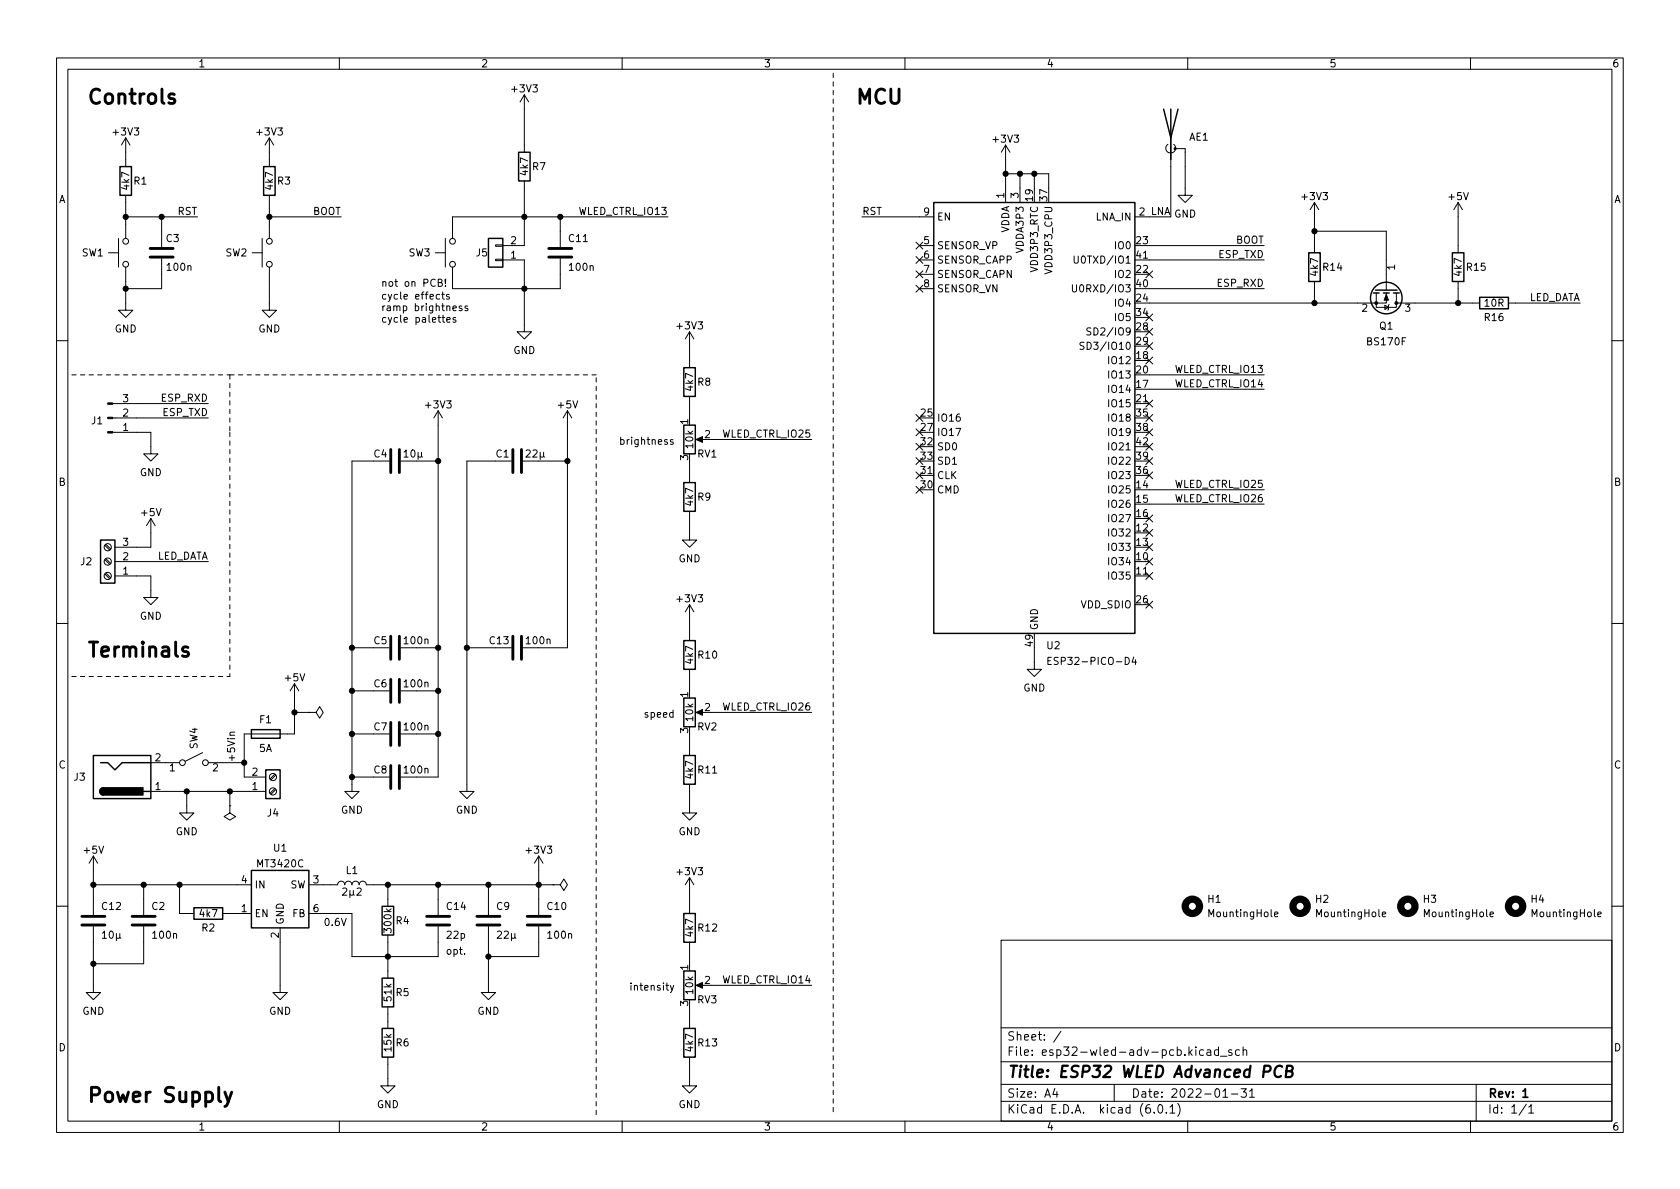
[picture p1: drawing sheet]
<svg xmlns="http://www.w3.org/2000/svg" width="297mm" height="210mm" viewBox="0 0 297 210" stroke-linecap="round" stroke-linejoin="round" font-family="sans-serif">
<g fill="none" stroke="#000" stroke-width=".18">
<path d="M10 10.2h277v190.1h-277zM12 12.2h273v186.1h-273zM60 10.2v2M92.7 16.8v10.1M92.7 16.8l-.8 1.2M92.7 16.8l.8 1.2M110 10.2v2M160 10.2v2M210 10.2v2M260 10.2v2M22.2 38.3h12.7M22.2 24.4v5.1"/>
<path d="M22.2 34.5v7.7M22.2 24.4l-.7 1.2M22.2 24.4l.8 1.2M28.6 38.3v5.4M47.6 38.3h12.7M47.6 24.4v5.1M47.6 34.5v7.7M47.6 24.4l-.7 1.2M47.6 24.4l.8 1.2M92.7 32v11.4h-3.8M99.1 38.3v5.4M118.1 38.3h-38.1v3.9"/>
<path d="M152.4 38.3h12.7M177.8 25.6v10.2M177.8 25.6l-.8 1.3M177.8 25.6l.8 1.3M177.8 30.7h7.6v2.6M180.3 30.7v5.1M182.9 30.7v2.6M207 24.4v13.9h-6.3M207.5 25.5a.85 .85 0 0 1 .1 1.3 .85 .85 0 0 1-1.2 0 .85 .85 0 0 1 .1-1.3M207.8 26.3h1.7v8.2h1.3l-1.3 1.3-1.2-1.3h1.2M232.4 35.8v8.9M232.4 35.8l-.8 1.3"/>
<path d="M232.4 35.8l.8 1.3M257.8 35.8l-.8 1.3M257.8 35.8v8.9M257.8 35.8l.8 1.3M19.2 44.7h1.8M21 42.2v5M22.2 47.2v7.7h1.3l-1.3 1.2-1.2-1.2h1.2M28.6 45.7v5.3h-6.4M44.6 44.7h1.8M46.4 42.2v5M47.6 47.2v7.7h1.3l-1.3 1.2-1.2-1.2h1.2M77 44.7h1.7"/>
<path d="M77.5 50l.5-.1 .2-.2-.1-.2-.6-.1v1.2h.5l.2-.1v-.3l-.3-.2M77.7 52.1h-.3l-.3 .2 .1 .5h.5M78.1 52.1h.5M78.2 56.1h.4M78.3 51.6v1.1l.3 .2M78.3 55.7v1.1l.3 .2M78.7 42.2v5M78.8 50.5v.1M78.8 49.4v.8M79 56.6l.6-.2-.1-.2-.3-.1-.2 .2 .1 .6h.4M79.4 52.1h-.3l-.2 .1 .1 .2 .4 .1v.3h-.5M80.1 54.5l.6-.1-.1-.2-.3-.1-.2 .2v.6h.5"/>
<path d="M80.6 56.2l-.3-.1-.2 .2v.2l.5 .1v.3h-.5M81.7 54.2l-.3-.1-.2 .2v.2l.5 .1v.3h-.5M82.7 54.2l-.3-.1-.2 .2 .1 .2 .4 .1v.3h-.5M87.6 43.3h1.3v.3h-1.3zM87.6 45.8h1.3v.3h-1.3zM88.9 46h3.8v12.7h1.3l-1.3 1.2-1.3-1.2h1.3M99.1 45.7v5.3h-19.1v-3.8M121.9 58.7v6.3M121.9 58.7l-.7 1.2M121.9 58.7l.8 1.2M162 42.8l1.2 1.2M162 45.4l1.2 1.2"/>
<path d="M162 50.4l1.2 1.3M162 47.9l1.2 1.2M162.6 46h2.5M162.6 43.4h2.5M162.6 48.5h2.5M162.6 51h2.5M163.2 42.8l-1.2 1.2M163.2 45.4l-1.2 1.2M163.2 50.4l-1.2 1.3M163.2 47.9l-1.2 1.2M189.6 50.4v1l.3 .2h.3l.1-.2v-1M189.9 45.3v1l.3 .2h.3l.1-.2v-1"/>
<path d="M192.9 58h-.5l-.2 .1v.4l.6 .2 .1 .3-.3 .2h-.4M200.7 46h22.8M202.6 58.1l1.2 1.2M202.6 47.9l1.2 1.2M202.6 55.5l1.2 1.2M203.2 43.4h20.3M203.2 51h20.3M203.8 58.1l-1.2 1.2M203.8 47.9l-1.2 1.2M203.8 55.5l-1.2 1.2M232.4 49.8v3.8M232.4 40.9h12.7v10.4"/>
<path d="M243.3 51.8v2.6h3.6v-2.6M244.9 54l.6 .4-.6 .3zM245.1 51.8v1.8h-41.9M245.6 53.8l-.1 .2v.7l-.1 .2M246.9 53.6h14.7M257.8 49.8v3.8M266.7 53.6h12.7M10 60.2h2M19.9 76.4h6.8v3.9h1.2l-1.2 1.2-1.3-1.2h1.3M19.9 71.4h16.9M19.9 73.9h16.9M71.4 79.9l.4-.3v1.2"/>
<path d="M72.8 79.7l.2-.1a.68 .68 0 0 1 .4 .6 .68 .68 0 0 1-.4 .6l-.2-.1-.1-.4zM73.9 80v1.3M74.5 80v.8h-.4l-.2-.1M77.5 72.6v64.8h-6.6M77.5 72.6l-.8 1.3M77.5 72.6l.7 1.3M93 79.7l.5-.1 .3 .3-.8 .9h.8M94.2 79.7l.5-.1 .3 .3-.8 .9h.8M95.5 80v1.3M96.1 80v.8h-.4l-.2-.1M100.3 72.6v41.9h-7.8M100.3 72.6l-.7 1.3"/>
<path d="M100.3 72.6l.8 1.3M109.7 77.8l.4-.1 .3 .3-.2 .5h-.5M109.7 77.3v1.3M119 77.8l-.3-.1-.2 .2 .1 .2 .4 .1v.3h-.5M121.9 70.1v3.8M123.4 77.7h1.1M125.7 77.7h17.8M162 78.4l1.2 1.2M162 75.8l1.2 1.3M162 73.3l1.2 1.2M163.2 78.4l-1.2 1.2M163.2 75.8l-1.2 1.3"/>
<path d="M163.2 73.3l-1.2 1.2M191.7 60.6l-.5-.1-.2 .1v.4l.5 .2 .2 .3-.3 .3-.5-.1M200.7 71.4h2.5M202.6 70.8l1.2 1.2M202.6 63.1l1.2 1.3M202.6 78.4l1.2 1.2M202.6 73.3l1.2 1.2M202.6 75.8l1.2 1.3M202.6 60.6l1.2 1.2M203.2 68.8h20.3M203.2 66.3h20.3M203.8 70.8l-1.2 1.2"/>
<path d="M203.8 63.1l-1.2 1.3M203.8 78.4l-1.2 1.2M203.8 73.3l-1.2 1.2M203.8 75.8l-1.2 1.3M203.8 60.6l-1.2 1.2M285 60.2h2M18.5 96.4l.9 .9M18.5 99l.9 .8M18.7 96.3l.9 .8M18.7 98.8l.9 .8M20.3 99.3h16.5M26.7 91.7l-.8 1.3"/>
<path d="M26.7 91.7v5.1h-6.4M26.7 91.7l.7 1.3M66 81.5h-3.8v58.4h1.3l-1.3 1.3-1.2-1.3h1.2M70.9 81.5h6.6M71.4 80.8h.8M74.5 80.7l.2 .1M90.4 81.5h-7.9v58.4h1.3l-1.3 1.3-1.2-1.3h1.2M92.5 81.5h7.8M96.1 80.7l.2 .1M121.9 90.4v5.1h1.3l-1.3 1.3-1.3-1.3h1.3M121.9 81.5v3.8M162 80.9l1.2 1.2"/>
<path d="M162 83.5l1.2 1.2M162 86l1.2 1.2M162.6 84.1h2.5M163.2 80.9l-1.2 1.2M163.2 83.5l-1.2 1.2M163.2 86l-1.2 1.2M202.6 93.6l1.2 1.2M202.6 96.2l1.2 1.2M202.6 98.7l1.2 1.2M202.6 83.5l1.2 1.2M202.6 91.1l1.2 1.2M202.6 80.9l1.2 1.2"/>
<path d="M203.2 86.6h20.3M203.2 89.1h20.3M203.8 93.6l-1.2 1.2M203.8 96.2l-1.2 1.2M203.8 98.7l-1.2 1.2M203.8 83.5l-1.2 1.2M203.8 91.1l-1.2 1.2M203.8 80.9l-1.2 1.2M10 110.2h2M18.5 101.5l.9 .9M18.7 101.3l.9 .9M20.3 101.8h6.4v3.9h1.2l-1.2 1.2-1.3-1.2h1.3"/>
<path d="M62.2 114.5h3.8M70.9 114.5h6.6M82.5 114.5h5.1M121.9 106.9v6.4M121.9 118.4v3.8M121.9 106.9l-.7 1.3M121.9 106.9l.8 1.3M182.9 114.5v3.9h1.2l-1.2 1.2-1.3-1.2h1.3M185.3 116.8h.4M185.9 116.2h-.6v1.3h.6M200.5 116.2l-.3 .9h.7M200.7 101.8h2.5"/>
<path d="M200.8 116.7v.8M202.6 101.2l1.2 1.3M202.6 106.3l1.2 1.2M203.8 101.2l-1.2 1.3M203.8 106.3l-1.2 1.2M285 110.2h2M26.7 139.9h20.3M26.7 134.9h5M33 139.9v3.9h1.3l-1.3 1.2-1.3-1.2h1.3M35.8 133.1l-3 1.5M36.8 134.9h6.4M40.6 139.9v2.6"/>
<path d="M41.5 129.5h-.8v.3l.1 .2M48.6 136.9l-.9 .8M48.6 139.4l-.9 .9M48.8 137.1l-.9 .8M48.8 139.6l-.9 .9M52.1 120.9l-.8 1.3M52.1 120.9v8.9h-8.9v7.6h3.8M52.1 120.9l.7 1.3M52.1 126h2.5M54.6 126h1.3l.6-1 .6 1-.6 1-.6-1M54.6 126h.1M62.2 129.8h3.8"/>
<path d="M62.2 122.2h3.8M62.2 137.4h3.8M70.9 129.8h6.6M70.9 122.2h6.6M121.9 138.7v5.1h1.3l-1.3 1.2-1.3-1.2h1.3M121.9 129.8v3.8M123.4 126h1.1M125.7 126h17.8M16.5 151.4v10.4M16.5 156.5h27.9M16.5 151.4l-.8 1.2M16.5 151.4l.8 1.2"/>
<path d="M25.4 156.5v5.3M31.7 156.5v5h2.6M40.6 142.5v1.3l1.1 .6-1.1 .6-1-.6 1-.6M40.6 142.5h.1M54.6 156.5h5.1a.64 .64 0 0 1 .6-.7 .64 .64 0 0 1 .7 .7 .64 .64 0 0 1 .6-.7 .64 .64 0 0 1 .6 .7 .64 .64 0 0 1 .7-.7 .64 .64 0 0 1 .6 .7 .64 .64 0 0 1 .6-.7 .64 .64 0 0 1 .7 .7h33M60.6 157.2l.5-.2 .2 .4-.8 .9h.8M61.9 157.5v1.2M62.5 158.1l.2 .2M62.5 157.5l-.1 .7-.4 .1-.1-.2M63.1 157.2l.5-.2 .3 .4-.8 .9h.8M68.6 156.5v3.8M77.5 156.5v5.3"/>
<path d="M86.4 156.5v5.3M95.2 151.4v10.4M95.2 151.4l-.7 1.2M95.2 151.4l.8 1.2M97.8 156.5h1.3l.6-1.1 .6 1.1-.6 1-.6-1M97.8 156.5h.1M121.9 155.2v6.3M121.9 155.2l-.7 1.3M121.9 155.2l.8 1.3M10 160.2h2M16.5 163.8v11.7h1.3l-1.3 1.3-1.3-1.3h1.3M18.1 165l.4-.3v1.2"/>
<path d="M18.1 165.9h.7M19.5 164.7h.1a.68 .68 0 0 1 .5 .6 .68 .68 0 0 1-.5 .6 .84 .84 0 0 1-.1-1.2zM20.6 165.1v1.2M21.2 165.7l.2 .2M21.2 165.1l-.1 .8h-.3l-.2-.2M25.4 163.8v6.6h-8.9M39.4 161.5h5M49.5 164.1v11.4h1.3l-1.3 1.3-1.2-1.3h1.2M54.6 161.5h7.6v7.7h15.3v-5.4M68.6 165.3v7.7M68.6 178v3.9M82.1 168.6v.1"/>
<path d="M86.4 163.8v11.7h1.2l-1.2 1.3-1.3-1.3h1.3M88 164.8l.4-.1 .3 .3-.8 .9h.8M89.2 164.8l.4-.1 .3 .3-.8 .9h.8M90.4 165.1v1.2M91 165.7l.2 .2M91 165.1v.8h-.4l-.2-.2M95.2 163.8v5.4h-8.8M111.6 173.8v.1M111.6 174.3v.8M121.9 166.6v3.8M121.9 178v3.9M123.4 174.2h1.1"/>
<path d="M125.7 174.2h17.8M177 166.3h108v32h-108zM225.4 161.7l.6-.1-.1-.3h-.4l-.1 .1v.7h.5M244.4 161.7l.6-.1-.1-.3h-.3l-.2 .1 .1 .7h.4M263.5 161.7l.6-.1-.1-.3h-.4l-.1 .1v.7h.5M282.5 161.7l.6-.1-.1-.3h-.3l-.2 .1 .1 .7h.4M285 160.2h2M60 198.3v2M68.6 186.9v5.1h1.2l-1.2 1.3-1.3-1.3h1.3M110 198.3v2M121.9 186.9v5.1h1.3l-1.3 1.3-1.3-1.3h1.3M160 198.3v2"/>
<path d="M177 194.8h108M177 191.8h108M177 187.8h108M177 181.8h108M186.5 192.5l-.4 1h1M186.9 193v1M187.6 182.4l-1.3 1.9M197 191.8v3M204.1 196.7v.1M204.9 195.4l.2-.1a.81 .81 0 0 1 .6 .7 .81 .81 0 0 1-.3 .8h-.2a.81 .81 0 0 1-.6-.6 .81 .81 0 0 1 .3-.8zM206.2 196.7v.1M206.9 195.8l.4-.5v1.5"/>
<path d="M206.9 196.8h.8M208.2 195.1a1.72 1.72 0 0 1 0 2.3M210 198.3v2M212.8 185.7l-.4-.1-.3 .3v.4l.1 .3h.6M213.4 185.7h.6l.1 .9M214.1 186l-.5 .1a.29 .29 0 0 0-.2 .2 .29 .29 0 0 0 .2 .3h.5M215.4 185.7l-.4-.1-.3 .3v.4l.2 .3h.5M215.4 185.1v1.5M215.8 186.8h1.1M216.2 193l.4-.5v1.5M216.2 194h.9M217.7 193.5h1.2"/>
<path d="M217.8 185.7l-.4-.1-.2 .2 .1 .3 .5 .1v.4h-.6M219.1 185.7l-.4-.1-.3 .3v.4l.2 .3h.5M219.4 192.5h1l-.5 .6 .4 .1v.7l-.2 .1h-.5l-.2-.1M219.8 185.8l.2-.2 .4 .1v.9M219.8 185.1v1.5M220.9 193l.5-.5v1.5M220.9 194h.9M260 198.3v2M261 191.8v6.5M269.9 195.3l-1.3 1.9M270.3 195.8l.4-.5v1.5M270.3 196.8h.9"/>
<circle cx="22.2" cy="46.7" r=".51"/>
<circle cx="22.2" cy="42.7" r=".51"/>
<circle cx="47.6" cy="42.7" r=".51"/>
<circle cx="47.6" cy="46.7" r=".51"/>
<circle cx="80" cy="46.7" r=".51"/>
<circle cx="80" cy="42.7" r=".51"/>
<circle cx="19" cy="96.8" r=".63"/>
<circle cx="19" cy="99.3" r=".63"/>
<circle cx="19" cy="101.8" r=".63"/>
<circle cx="32.3" cy="134.9" r=".51"/>
<circle cx="36.3" cy="134.9" r=".51"/>
<circle cx="48.3" cy="137.4" r=".63"/>
<circle cx="48.3" cy="139.9" r=".63"/>
</g>
<path d="M269.3 193l.4-.5v1.5M269.3 194h.8" fill="none" stroke="#000" stroke-width=".3"/>
<path d="M226.7 188.7a.88 .88 0 0 0-1-.1 .88 .88 0 0 0-.4 1 .69 .69 0 0 0 .4 .8 .69 .69 0 0 0 .8-.1M227.5 189.4l.8-.1a.46 .46 0 0 0 .3-.4 .46 .46 0 0 0-.4-.4h-.6l-.3 2h.8a.53 .53 0 0 0 .4-.5 .53 .53 0 0 0-.4-.6" fill="none" stroke="#000" stroke-width=".4"/>
<g fill="none" stroke="#000" stroke-width=".51">
<path d="M30.8 16.7l-.6-.1-.4 .4 .2 .3 .8 .3 .1 .2-.1 .4-.2 .1-.8-.1M26.5 43.9h4.1M26.5 45.5h4.1M97 43.9h4.1M97 45.5h4.1M69.1 79.5v4.1M70.6 79.5v4.1M90.7 79.5v4.1M92.2 79.5v4.1M33.2 114.5l-.6-.1-.3 .3 .1 .4 .8 .3 .2 .2-.2 .4-.2 .1-.7-.1M69.1 112.5v4.1M70.6 112.5v4.1"/>
<path d="M90.7 112.5v4.1M92.2 112.5v4.1M69.1 120.1v4.1M69.1 127.8v4M69.1 135.4v4M70.6 120.1v4.1M70.6 127.8v4M70.6 135.4v4M14.5 163.6h4M14.5 162h4M23.4 163.6h4M23.4 162h4"/>
<path d="M75.4 163.6h4.1M75.4 162h4.1M84.3 163.6h4.1M84.3 162h4.1M93.2 163.6h4.1M93.2 162h4.1M39.8 193.1l.6 1.7M41 193.1l-.9 2.3-.3 .3"/>
</g>
<g fill="none" stroke="#000" stroke-width=".25">
<path d="M205.7 19.3l1.3 5.1 1.3-5.1M207 19.3v8.9M21.2 29.5h2v5h-2zM46.6 29.5h2v5h-2zM91.7 26.9h2v5.1h-2zM165.1 35.8h35.6v76.2h-35.6zM86.4 42.2h2.5v5h-2.5zM231.4 44.7h2v5.1h-2zM242.8 51.8h1M243.2 51.3h3.8M244.6 51.8h1M246.4 51.8h1"/>
<path d="M256.8 44.7h2v5.1h-2zM261.6 52.6h5.1v2h-5.1zM120.9 75.2h2v5.1h-2zM120.9 65h2v5.1h-2zM17.8 95.5h2.5v7.6h-2.5zM120.9 85.3h2v5.1h-2zM120.9 113.3h2v5.1h-2zM16.5 133.6h10.2v7.6h-10.2zM17.8 134.9h1.2l1.3 1.2 1.3-1.2h5.1M18.3 139.3a.64 .64 0 0 0-.6 .6 .64 .64 0 0 0 .6 .7M25.4 139.9h1.3M44.4 129h5.1v1.6h-5.1z"/>
<path d="M47 136.1h2.5v5.1h-2.5zM120.9 133.6h2v5.1h-2zM120.9 123.4h2v5.1h-2zM44.4 153.9h10.2v10.2h-10.2zM34.3 160.5h5.1v2.1h-5.1zM67.6 160.3h2v5h-2zM67.6 173h2v5h-2zM120.9 161.5h2v5.1h-2zM120.9 171.7h2v5.1h-2zM67.6 181.9h2v5h-2zM120.9 181.9h2v5h-2z"/>
<circle cx="245.1" cy="52.7" r="2.79"/>
</g>
<g fill="#000" stroke="#000" stroke-width=".18">
<path d="M245.1 52.1l.4 1h-.8zM19 71.2h.9v.3h-.9zM19 73.8h.9v.2h-.9zM19 76.3h.9v.3h-.9zM123.1 77.7l1.1-.5v1zM123.1 126l1.1-.5v1zM123.1 174.2l1.1-.5v1z"/>
<circle cx="22.2" cy="38.3" r=".46"/>
<circle cx="28.6" cy="38.3" r=".46"/>
<circle cx="47.6" cy="38.3" r=".46"/>
<circle cx="92.7" cy="38.3" r=".46"/>
<circle cx="99.1" cy="38.3" r=".46"/>
<circle cx="177.8" cy="30.7" r=".46"/>
<circle cx="180.3" cy="30.7" r=".46"/>
<circle cx="182.9" cy="30.7" r=".46"/>
<circle cx="207.8" cy="26.3" r=".18"/>
<circle cx="22.2" cy="51" r=".46"/>
<circle cx="92.7" cy="51" r=".46"/>
<circle cx="232.4" cy="40.9" r=".46"/>
<circle cx="232.4" cy="53.6" r=".46"/>
<circle cx="243.3" cy="53.6" r=".25"/>
<circle cx="246.9" cy="53.6" r=".25"/>
<circle cx="257.8" cy="53.6" r=".46"/>
<circle cx="77.5" cy="81.5" r=".46"/>
<circle cx="100.3" cy="81.5" r=".46"/>
<circle cx="62.2" cy="114.5" r=".46"/>
<circle cx="77.5" cy="114.5" r=".46"/>
<circle cx="82.5" cy="114.5" r=".46"/>
<circle cx="33" cy="139.9" r=".46"/>
<circle cx="40.6" cy="139.9" r=".46"/>
<circle cx="43.2" cy="134.9" r=".46"/>
<circle cx="52.1" cy="126" r=".46"/>
<circle cx="62.2" cy="129.8" r=".46"/>
<circle cx="62.2" cy="122.2" r=".46"/>
<circle cx="62.2" cy="137.4" r=".46"/>
<circle cx="77.5" cy="122.2" r=".46"/>
<circle cx="77.5" cy="129.8" r=".46"/>
<circle cx="16.5" cy="156.5" r=".46"/>
<circle cx="25.4" cy="156.5" r=".46"/>
<circle cx="31.7" cy="156.5" r=".46"/>
<circle cx="68.6" cy="156.5" r=".46"/>
<circle cx="77.5" cy="156.5" r=".46"/>
<circle cx="86.4" cy="156.5" r=".46"/>
<circle cx="95.2" cy="156.5" r=".46"/>
<circle cx="16.5" cy="170.4" r=".46"/>
<circle cx="68.6" cy="169.2" r=".46"/>
<circle cx="86.4" cy="169.2" r=".46"/>
</g>
<path d="M17.8 139.5l.5-.2v1.3a.64 .64 0 0 1-.6-.4 .64 .64 0 0 1 .1-.7zM18.3 139.3h7v1.3h-7z" fill="#000" stroke="#000" stroke-width=".25"/>
<g fill="none" stroke="#000" stroke-width="1.3">
<circle cx="210.8" cy="160.3" r="1.27"/>
<circle cx="229.9" cy="160.3" r="1.27"/>
<circle cx="248.9" cy="160.3" r="1.27"/>
<circle cx="268" cy="160.3" r="1.27"/>
</g>
<path d="M147.3 12.9v184.2M12.7 66.3h27.9M40.6 66.3v10.1M40.6 76.4v43.2M105.4 66.3h-64.8M12.7 119.6h27.9M105.4 197.1v-130.8" fill="none" stroke="#000" stroke-width=".18" stroke-dasharray=".8 .8"/>
<g font-size="3.5">
<text x="15.2" y="18.4">Controls</text>
<text x="151.1" y="18.4">MCU</text>
<text x="15.2" y="116.2">Terminals</text>
<text x="15.2" y="194.9">Power Supply</text>
</g>
<text font-size="2.8" x="178" y="190.6">Title: ESP32 WLED Advanced PCB</text>
<g font-size="2.1">
<text x="178" y="184">Sheet: /</text>
<text x="178" y="186.7">File: esp32-wled-adv-pcb.kicad_sch</text>
<text x="178" y="196.9">KiCad E.D.A. kicad (6.0.1)</text>
<text x="178" y="194.1">Size: A4</text>
<text x="200" y="194.1">Date: 2022-01-31</text>
<text x="263" y="194.1">Rev: 1</text>
<text x="263" y="196.9">Id: 1/1</text>
</g>
<g font-size="1.8">
<text x="35" y="11.9">1</text>
<text x="85" y="11.9">2</text>
<text x="135" y="11.9">3</text>
<text x="185" y="11.9">4</text>
<text x="235" y="11.9">5</text>
<text x="285" y="11.9">6</text>
<text x="90.6" y="16.3">+3V3</text>
<text x="20.1" y="23.9">+3V3</text>
<text x="45.5" y="23.9">+3V3</text>
<text x="175.7" y="25.2">+3V3</text>
<text x="210.3" y="24.9">AE1</text>
<text x="10.3" y="35.9">A</text>
<text x="22.9" y="33.5" transform="rotate(-90 22.9 33.5)">4k7</text>
<text x="23.7" y="32.6">R1</text>
<text x="48.3" y="33.5" transform="rotate(-90 48.3 33.5)">4k7</text>
<text x="49.1" y="32.6">R3</text>
<text x="93.3" y="30.9" transform="rotate(-90 93.3 30.9)">4k7</text>
<text x="94.2" y="30.1">R7</text>
<text x="177.5" y="35" transform="rotate(-90 177.5 35)">1</text>
<text x="180.1" y="35" transform="rotate(-90 180.1 35)">3</text>
<text x="182.6" y="35.5" transform="rotate(-90 182.6 35.5)">19</text>
<text x="185.2" y="35.5" transform="rotate(-90 185.2 35.5)">37</text>
<text x="230.3" y="35.4">+3V3</text>
<text x="256.2" y="35.4">+5V</text>
<text x="285.3" y="35.9">A</text>
<text x="31.4" y="38">RST</text>
<text x="55.2" y="38">BOOT</text>
<text x="102.4" y="38">WLED_CTRL_IO13</text>
<text x="152.4" y="38">RST</text>
<text x="163.3" y="38.1">9</text>
<text x="165.6" y="39">EN</text>
<text x="178.4" y="41.3" transform="rotate(-90 178.4 41.3)">VDDA</text>
<text x="193.8" y="39">LNA_IN</text>
<text x="201.4" y="38.1">2 LNA GND</text>
<text x="14.5" y="45.3">SW1</text>
<text x="29.4" y="42.8">C3</text>
<text x="29.7" y="47.9">100n</text>
<text x="39.9" y="45.3">SW2</text>
<text x="72.3" y="45.3">SW3</text>
<text x="84.2" y="45.3">J5</text>
<text x="90.3" y="45.7">1</text>
<text x="90.3" y="43.2">2</text>
<text x="100.6" y="42.8">C11</text>
<text x="100.8" y="47.9">100n</text>
<text x="163.3" y="43.2">5</text>
<text x="163.3" y="45.7">6</text>
<text x="165.6" y="44.1">SENSOR_VP</text>
<text x="165.6" y="46.6">SENSOR_CAPP</text>
<text x="181" y="44.5" transform="rotate(-90 181 44.5)">VDDA3P3</text>
<text x="183.5" y="47.8" transform="rotate(-90 183.5 47.8)">VDD3P3_RTC</text>
<text x="186.1" y="47.9" transform="rotate(-90 186.1 47.9)">VDD3P3_CPU</text>
<text x="191" y="46.6">U0TXD/IO1</text>
<text x="197.3" y="44.1">IO0</text>
<text x="200.9" y="43.2">23</text>
<text x="200.9" y="45.7">41</text>
<text x="215.5" y="45.6">ESP_TXD</text>
<text x="218.4" y="43.1">BOOT</text>
<text x="234" y="47.9">R14</text>
<text x="246.6" y="47.7" transform="rotate(-90 246.6 47.7)">1</text>
<text x="259.4" y="47.9">R15</text>
<text x="67.3" y="50.7">not on PCB!</text>
<text x="67.3" y="53">cycle effects</text>
<text x="163.3" y="48.3">7</text>
<text x="163.3" y="50.8">8</text>
<text x="165.6" y="49.1">SENSOR_CAPN</text>
<text x="165.6" y="51.7">SENSOR_VN</text>
<text x="190.8" y="51.7">U0RXD/IO3</text>
<text x="197.3" y="49.1">IO2</text>
<text x="200.9" y="48.3">22</text>
<text x="200.9" y="53.3">24</text>
<text x="200.9" y="50.8">40</text>
<text x="215.3" y="50.7">ESP_RXD</text>
<text x="233" y="48.7" transform="rotate(-90 233 48.7)">4k7</text>
<text x="258.4" y="48.7" transform="rotate(-90 258.4 48.7)">4k7</text>
<text x="270" y="53.2">LED_DATA</text>
<text x="20.3" y="58.8">GND</text>
<text x="45.7" y="58.8">GND</text>
<text x="67.3" y="55">ramp brightness</text>
<text x="67.3" y="57">cycle palettes</text>
<text x="119.8" y="58.2">+3V3</text>
<text x="193.4" y="59.3">SD2/IO9</text>
<text x="197.3" y="54.2">IO4</text>
<text x="197.3" y="56.8">IO5</text>
<text x="200.9" y="58.4">28</text>
<text x="200.9" y="55.9">34</text>
<text x="240.8" y="55.1">2</text>
<text x="243.9" y="58.3">Q1</text>
<text x="248.4" y="55.1">3</text>
<text x="262.5" y="56.8">R16</text>
<text x="262.5" y="54.2">10R</text>
<text x="90.7" y="62.6">GND</text>
<text x="192.4" y="61.8">SD3/IO10</text>
<text x="196.3" y="64.4">IO12</text>
<text x="200.9" y="63.5">18</text>
<text x="200.9" y="61">29</text>
<text x="207.8" y="65.9">WLED_CTRL_IO13</text>
<text x="241.9" y="61.1">BS170F</text>
<text x="21.7" y="71.1">3</text>
<text x="28.6" y="71">ESP_RXD</text>
<text x="122.6" y="69" transform="rotate(-90 122.6 69)">4k7</text>
<text x="123.4" y="68.2">R8</text>
<text x="196.3" y="69.5">IO14</text>
<text x="196.3" y="66.9">IO13</text>
<text x="200.9" y="68.6">17</text>
<text x="200.9" y="66">20</text>
<text x="200.9" y="71.1">21</text>
<text x="207.8" y="68.5">WLED_CTRL_IO14</text>
<text x="16.2" y="75">J1</text>
<text x="21.7" y="76.2">1</text>
<text x="21.7" y="73.7">2</text>
<text x="28.8" y="73.6">ESP_TXD</text>
<text x="75.4" y="72.2">+3V3</text>
<text x="98.7" y="72.2">+5V</text>
<text x="121.7" y="75" transform="rotate(-90 121.7 75)">1</text>
<text x="124.6" y="77.5">2</text>
<text x="127.8" y="77.4">WLED_CTRL_IO25</text>
<text x="162.8" y="73.7">25</text>
<text x="162.8" y="76.2">27</text>
<text x="165.6" y="74.5">IO16</text>
<text x="165.6" y="77.1">IO17</text>
<text x="196.3" y="72">IO15</text>
<text x="196.3" y="74.5">IO18</text>
<text x="196.3" y="77.1">IO19</text>
<text x="200.9" y="73.7">35</text>
<text x="200.9" y="76.2">38</text>
<text x="66.1" y="80.9">C4</text>
<text x="87.7" y="80.9">C1</text>
<text x="110.3" y="78.6">brightness</text>
<text x="121.7" y="81.4" transform="rotate(-90 121.7 81.4)">3</text>
<text x="122.6" y="79.2" transform="rotate(-90 122.6 79.2)">10k</text>
<text x="123.3" y="80.9">RV1</text>
<text x="162.8" y="83.8">31</text>
<text x="162.8" y="78.7">32</text>
<text x="162.8" y="81.3">33</text>
<text x="165.6" y="79.6">SD0</text>
<text x="165.6" y="82.2">SD1</text>
<text x="196.3" y="82.2">IO22</text>
<text x="196.3" y="79.6">IO21</text>
<text x="200.9" y="83.8">36</text>
<text x="200.9" y="81.3">39</text>
<text x="200.9" y="78.7">42</text>
<text x="10.3" y="85.9">B</text>
<text x="24.7" y="84.2">GND</text>
<text x="122.6" y="89.4" transform="rotate(-90 122.6 89.4)">4k7</text>
<text x="123.4" y="88.5">R9</text>
<text x="162.8" y="86.4">30</text>
<text x="165.6" y="87.2">CMD</text>
<text x="165.6" y="84.7">CLK</text>
<text x="196.3" y="87.2">IO25</text>
<text x="196.3" y="89.8">IO26</text>
<text x="196.3" y="84.7">IO23</text>
<text x="200.9" y="86.4">14</text>
<text x="200.9" y="88.9">15</text>
<text x="207.8" y="88.8">WLED_CTRL_IO26</text>
<text x="207.8" y="86.3">WLED_CTRL_IO25</text>
<text x="285.3" y="85.9">B</text>
<text x="25.1" y="91.3">+5V</text>
<text x="196.3" y="94.9">IO32</text>
<text x="196.3" y="92.3">IO27</text>
<text x="200.9" y="94">12</text>
<text x="200.9" y="91.4">16</text>
<text x="14.3" y="99.9">J2</text>
<text x="21.7" y="101.6">1</text>
<text x="21.7" y="99.1">2</text>
<text x="21.7" y="96.5">3</text>
<text x="27.4" y="99">LED_DATA</text>
<text x="120" y="99.4">GND</text>
<text x="196.3" y="99.9">IO34</text>
<text x="196.3" y="97.4">IO33</text>
<text x="200.9" y="99.1">10</text>
<text x="200.9" y="101.6">11</text>
<text x="200.9" y="96.5">13</text>
<text x="119.8" y="106.5">+3V3</text>
<text x="191.1" y="107.6">VDD_SDIO</text>
<text x="196.3" y="102.5">IO35</text>
<text x="200.9" y="106.7">26</text>
<text x="24.7" y="109.6">GND</text>
<text x="66.1" y="113.9">C5</text>
<text x="71.6" y="113.9">100n</text>
<text x="86.6" y="113.9">C13</text>
<text x="93.2" y="113.9">100n</text>
<text x="183.5" y="111.5" transform="rotate(-90 183.5 111.5)">GND</text>
<text x="122.6" y="117.3" transform="rotate(-90 122.6 117.3)">4k7</text>
<text x="123.5" y="116.5">R10</text>
<text x="182.6" y="114.3" transform="rotate(-90 182.6 114.3)">49</text>
<text x="185.1" y="114.8">U2</text>
<text x="186.4" y="117.6">ESP32-PICO-D4</text>
<text x="50.5" y="120.5">+5V</text>
<text x="66.1" y="121.5">C6</text>
<text x="71.6" y="121.5">100n</text>
<text x="121.7" y="123.3" transform="rotate(-90 121.7 123.3)">1</text>
<text x="124.6" y="125.7">2</text>
<text x="127.8" y="125.6">WLED_CTRL_IO26</text>
<text x="180.9" y="122.3">GND</text>
<text x="45.9" y="127.9">F1</text>
<text x="66.1" y="129.2">C7</text>
<text x="71.6" y="129.2">100n</text>
<text x="114.3" y="126.9">speed</text>
<text x="121.7" y="129.6" transform="rotate(-90 121.7 129.6)">3</text>
<text x="122.6" y="127.5" transform="rotate(-90 122.6 127.5)">10k</text>
<text x="123.3" y="129.2">RV2</text>
<text x="10.3" y="135.9">C</text>
<text x="27.4" y="134.6">2</text>
<text x="30" y="136.4">1</text>
<text x="34.9" y="132.4" transform="rotate(-90 34.9 132.4)">SW4</text>
<text x="37.6" y="136.4">2</text>
<text x="41.6" y="134.9" transform="rotate(-90 41.6 134.9)">+5Vin</text>
<text x="44.6" y="137.2">2</text>
<text x="45.8" y="133">5A</text>
<text x="66.1" y="136.8">C8</text>
<text x="71.6" y="136.8">100n</text>
<text x="122.6" y="137.6" transform="rotate(-90 122.6 137.6)">4k7</text>
<text x="123.5" y="136.8">R11</text>
<text x="285.3" y="135.9">C</text>
<text x="13.1" y="138">J3</text>
<text x="27.4" y="139.7">1</text>
<text x="44.6" y="139.7">1</text>
<text x="60.3" y="143.9">GND</text>
<text x="80.6" y="143.9">GND</text>
<text x="31.1" y="147.7">GND</text>
<text x="47.3" y="144.4">J4</text>
<text x="120" y="147.7">GND</text>
<text x="14.9" y="150.9">+5V</text>
<text x="45.6" y="153.4">MT3420C</text>
<text x="48.4" y="150.6">U1</text>
<text x="61.2" y="154.6">L1</text>
<text x="93.2" y="150.9">+3V3</text>
<text x="119.8" y="154.8">+3V3</text>
<text x="18.1" y="160.9">C12</text>
<text x="26.9" y="160.9">C2</text>
<text x="42.7" y="161.3">1</text>
<text x="42.7" y="156.2">4</text>
<text x="45" y="157.1">IN</text>
<text x="51.3" y="157.1">SW</text>
<text x="55.4" y="156.2">3</text>
<text x="55.4" y="161.3">6</text>
<text x="79" y="160.9">C14</text>
<text x="87.8" y="160.9">C9</text>
<text x="96.8" y="160.9">C10</text>
<text x="213.6" y="159.6">H1</text>
<text x="232.6" y="159.6">H2</text>
<text x="251.7" y="159.6">H3</text>
<text x="270.7" y="159.6">H4</text>
<text x="27.1" y="166">100n</text>
<text x="35.4" y="162.2">4k7</text>
<text x="35.7" y="164.7">R2</text>
<text x="45" y="162.2">EN</text>
<text x="49.3" y="165.8" transform="rotate(-90 49.3 165.8)">2</text>
<text x="50.2" y="163.6" transform="rotate(-90 50.2 163.6)">GND</text>
<text x="51.7" y="162.2">FB</text>
<text x="57.1" y="163.7">0.6V</text>
<text x="69.2" y="164.8" transform="rotate(-90 69.2 164.8)">300k</text>
<text x="70" y="163.4">R4</text>
<text x="79.1" y="166">22p</text>
<text x="97" y="166">100n</text>
<text x="122.6" y="165.6" transform="rotate(-90 122.6 165.6)">4k7</text>
<text x="123.5" y="164.7">R12</text>
<text x="213.9" y="162.2">MountingHole</text>
<text x="233" y="162.2">MountingHole</text>
<text x="252" y="162.2">MountingHole</text>
<text x="271.1" y="162.2">MountingHole</text>
<text x="78.7" y="168.8">opt.</text>
<text x="121.7" y="171.6" transform="rotate(-90 121.7 171.6)">1</text>
<text x="124.6" y="174">2</text>
<text x="127.8" y="173.9">WLED_CTRL_IO14</text>
<text x="14.5" y="179.4">GND</text>
<text x="47.6" y="179.4">GND</text>
<text x="69.2" y="177" transform="rotate(-90 69.2 177)">51k</text>
<text x="70" y="176.1">R5</text>
<text x="84.4" y="179.4">GND</text>
<text x="112.1" y="175.2">intensity</text>
<text x="121.7" y="177.9" transform="rotate(-90 121.7 177.9)">3</text>
<text x="122.6" y="175.7" transform="rotate(-90 122.6 175.7)">10k</text>
<text x="123.3" y="177.4">RV3</text>
<text x="10.3" y="185.9">D</text>
<text x="69.2" y="185.9" transform="rotate(-90 69.2 185.9)">15k</text>
<text x="70" y="185">R6</text>
<text x="122.6" y="185.9" transform="rotate(-90 122.6 185.9)">4k7</text>
<text x="123.5" y="185">R13</text>
<text x="285.3" y="185.9">D</text>
<text x="66.6" y="195.9">GND</text>
<text x="120" y="195.9">GND</text>
<text x="35" y="199.9">1</text>
<text x="85" y="199.9">2</text>
<text x="135" y="199.9">3</text>
<text x="185" y="199.9">4</text>
<text x="235" y="199.9">5</text>
<text x="285" y="199.9">6</text>
</g>
</svg>
